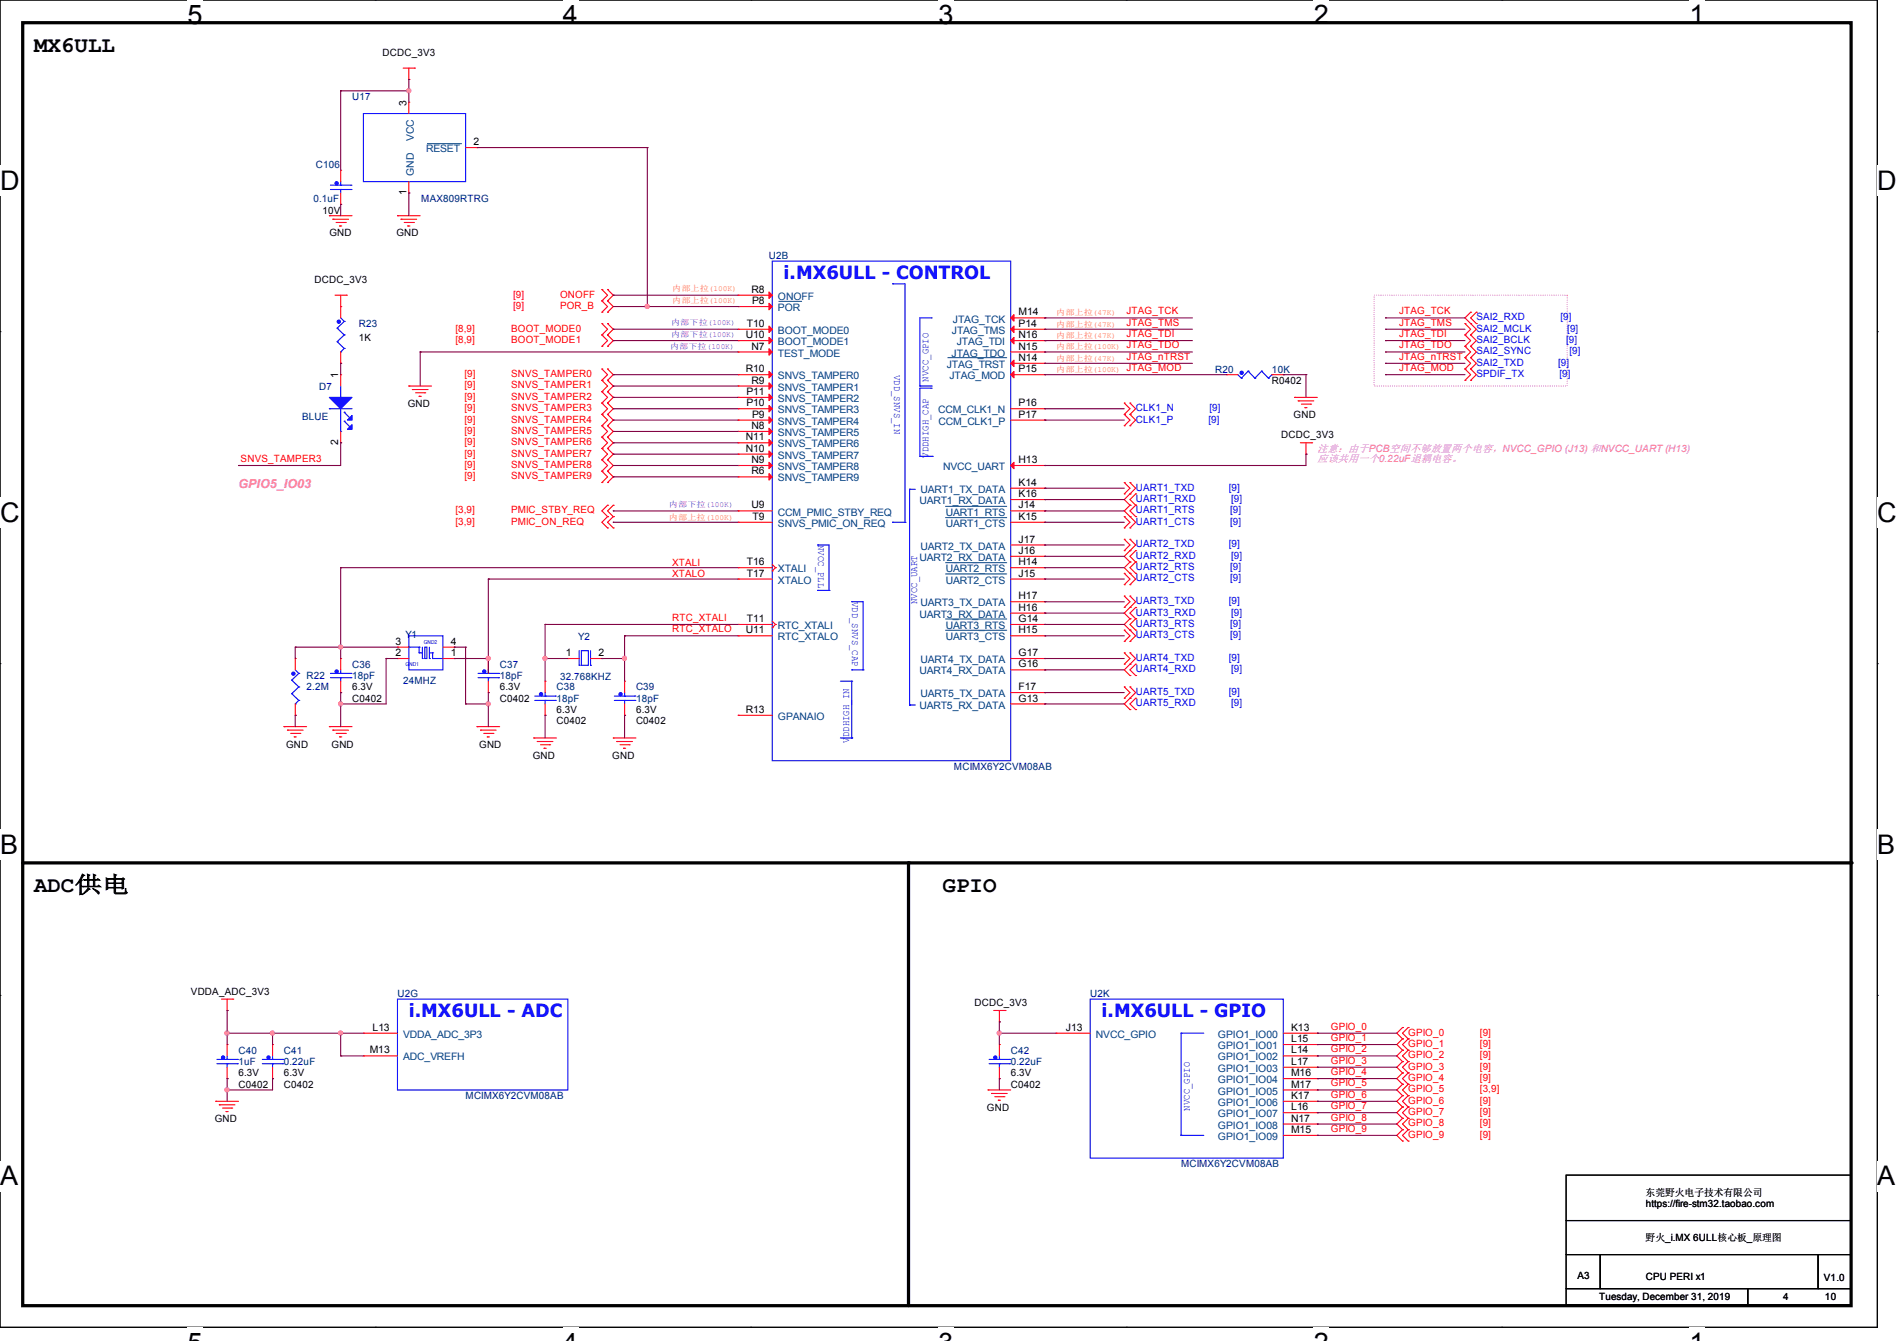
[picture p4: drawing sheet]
<svg xmlns="http://www.w3.org/2000/svg" width="297mm" height="210mm" viewBox="0 0 297 210" stroke-linecap="round" stroke-linejoin="round" font-family="sans-serif">
<path d="M0 0h293.9v207.9h-293.9z" fill="none" stroke="#000" stroke-width=".17"/>
<g fill="#fff">
<path d="M29.4 0h2.3v4.7h-2.3z"/>
<path d="M29.4 207.9h2.3v2.1h-2.3z"/>
</g>
<path d="M58.8 0h.1M58.8 207.9h.1" fill="none" stroke="#000" stroke-width=".17"/>
<g fill="#fff">
<path d="M88.1 0h2.4v4.7h-2.4z"/>
<path d="M88.1 207.9h2.4v2.1h-2.4z"/>
</g>
<path d="M117.6 0h.1M117.6 207.9h.1" fill="none" stroke="#000" stroke-width=".17"/>
<g fill="#fff">
<path d="M146.9 0h2.4v4.7h-2.4z"/>
<path d="M146.9 207.9h2.4v2.1h-2.4z"/>
</g>
<path d="M176.3 0h.1M176.3 207.9h.1" fill="none" stroke="#000" stroke-width=".17"/>
<g fill="#fff">
<path d="M205.7 0h2.4v4.7h-2.4z"/>
<path d="M205.7 207.9h2.4v2.1h-2.4z"/>
</g>
<path d="M235.1 0h.1M235.1 207.9h.1" fill="none" stroke="#000" stroke-width=".17"/>
<g fill="#fff">
<path d="M264.5 0h2.4v4.7h-2.4z"/>
<path d="M264.5 207.9h2.4v2.1h-2.4z"/>
<path d="M0 26h3v4.7h-3z"/>
<path d="M293.9 26h3.1v4.7h-3.1z"/>
<path d="M0 77.9h3v4.7h-3z"/>
<path d="M293.9 77.9h3.1v4.7h-3.1z"/>
</g>
<path d="M0 51.9h.1M293.9 51.9h.1" fill="none" stroke="#000" stroke-width=".17"/>
<g fill="#fff">
<path d="M0 129.9h2.8v4.7h-2.8z"/>
<path d="M293.9 129.9h2.9v4.7h-2.9z"/>
</g>
<path d="M0 103.9h.1M293.9 103.9h.1" fill="none" stroke="#000" stroke-width=".17"/>
<g fill="#fff">
<path d="M-.1 181.8h2.9v4.8h-2.9z"/>
<path d="M293.8 181.8h3v4.8h-3z"/>
</g>
<path d="M0 155.9h.1M293.9 155.9h.1M245.2 184h44.6v7.1h-44.6zM245.2 191.1h44.6v5.4h-44.6zM245.2 196.5h5.3v5.3h-5.3zM250.5 196.5h34.1v5.3h-34.1zM284.6 196.5h5.2v5.3h-5.2zM245.2 201.8h28.4v2.5h-28.4zM273.6 201.8h16.2v2.5h-16.2z" fill="none" stroke="#000" stroke-width=".17"/>
<path d="M3.6 3.6h286.2v200.9h-286.2zM3.6 135.1h286.2M142.2 135.1v69.4" fill="none" stroke="#000" stroke-width=".51"/>
<g fill="#000">
<circle cx="142.2" cy="135.1" r=".25"/>
<circle cx="289.8" cy="135.1" r=".25"/>
</g>
<path d="M215.1 46.2h30.3v14.3h-30.3z" fill="none" stroke="#f0f" stroke-width=".17" stroke-dasharray="0 .3"/>
<g fill="none" stroke="#f00" stroke-width=".17">
<path d="M63.1 10.7h1.8M64 12.4h.1M64 16h.1M64 10.7v1.7M64 16v1.8M64.9 10.7h.1M51.6 33.8h.1M51.6 33.8h3.5M52.1 34.3h.1M52.1 34.3h2.5M52.6 34.8h1.5M53.2 35.4h.1"/>
<path d="M53.2 35.4h.3M53.3 26.7h.1M53.3 32h.1M53.3 26.7v1.7M53.3 30.2v1.8M54.1 34.8h.1M62.2 33.8h.1M62.2 33.8h3.6M62.8 34.3h.1M62.8 34.3h2.4M63.3 34.8h1.4M63.8 35.4h.1"/>
<path d="M63.8 35.4h.4M64 30.2h.1M64 28.4v1.8M64.7 34.8h.1M72.9 23.1h1.8M74.7 23.1h.1M52.5 46.2h1.7M53.3 48h.1M53.3 58.7h.1M53.3 56.9h.1M53.3 46.2v3.6M53.3 55.1v1.8"/>
<path d="M53.3 58.7v1.8M54.2 46.2h.1M94.2 59.6h.1M94.2 57.8h.1M94.2 52.5h.1M94.2 50.7h.1M94.2 54.2h.1M94.2 48.9h.1M94.2 47.1h.1M94.2 45.3h.1M94.2 59.6l.9 .9-.9 .8M94.2 57.8l.9 .9-.9 .9"/>
<path d="M94.2 50.7l.9 .9-.9 .9M94.2 52.5l.9 .8-.9 .9M94.2 47.1l.9 .9-.9 .9M94.2 45.3l.9 .9-.9 .9M95.1 59.6h.1M95.1 57.8h.1M95.1 50.7h.1M95.1 52.5h.1M95.1 54.2h.1M95.1 47.1h.1M95.1 48.9h.1M95.1 45.3h.1"/>
<path d="M95.1 59.6l.9 .9-.9 .8M95.1 57.8l.9 .9-.9 .9M95.1 50.7l.9 .9-.9 .9M95.1 52.5l.9 .8-.9 .9M95.1 47.1l.9 .9-.9 .9M95.1 45.3l.9 .9-.9 .9M115.6 51.6h.1M115.6 53.3h.1M115.6 48h.1M115.6 46.2h.1M115.6 55.1h.1M115.6 58.7h.1"/>
<path d="M115.6 46.2h5.3M115.6 51.6h5.3M115.6 53.3h5.3M115.6 55.1h5.3M115.6 58.7h5.3M115.6 48h5.3M158.2 49.8h5.4M158.2 51.6h5.4M158.2 53.3h5.4M158.2 55.1h5.4M158.2 56.9h5.4M158.2 58.7h5.4"/>
<path d="M163.6 49.8h.1M163.6 51.6h.1M163.6 53.3h.1M163.6 55.1h.1M163.6 56.9h.1M163.6 58.7h.1M192 58.7h.1M192 58.7h1.8M199.1 58.7h1.8M200.9 58.7h.1M229.4 57.8h.1M229.4 59.6h.1"/>
<path d="M229.4 50.7h.1M229.4 52.5h.1M229.4 54.2h.1M229.4 56h.1M229.4 56l.9 .9-.9 .9M229.4 54.2l.9 .9-.9 .9M229.4 57.8l.9 .9-.9 .9M229.4 50.7l.9 .9-.9 .9M229.4 52.5l.9 .8-.9 .9M230.3 57.8h.1M230.3 59.6h.1M230.3 50.7h.1"/>
<path d="M230.3 52.5h.1M230.3 54.2h.1M230.3 48.9h.1M230.3 56h.1M230.3 54.2l.8 .9-.8 .9M230.3 57.8l.8 .9-.8 .9M230.3 48.9l-.9 .9 1.7 1.8-.8 .9M230.3 52.5l.8 .8-.8 .9M230.3 56l.8 .9-.8 .9M231.1 50.7h.1M231.1 48.9h.1M231.1 48.9l-.8 .9 .8 .9"/>
<path d="M53.3 69.3h.1M53.3 67.6v1.7M64 60.5h.1M64 60.5h3.6M64.6 61h.1M64.6 61h2.4M65.1 61.5h1.4M65.6 62.1h.1M65.6 62.1h.4M66.5 61.5h.1M94.2 61.3h.1M94.2 63.1h.1"/>
<path d="M94.2 64.9h.1M94.2 66.7h.1M94.2 68.5h.1M94.2 72h.1M94.2 73.8h.1M94.2 70.2h.1M94.2 75.6h.1M94.2 63.1l.9 .9-.9 .9M94.2 61.3l.9 .9-.9 .9M94.2 66.7l.9 .9-.9 .9M94.2 64.9l.9 .9-.9 .9M94.2 72l.9 .9-.9 .9"/>
<path d="M94.2 70.2l.9 .9-.9 .9M94.2 68.5l.9 .8-.9 .9M94.2 73.8l.9 .9-.9 .9M95.1 61.3h.1M95.1 64.9h.1M95.1 63.1h.1M95.1 68.5h.1M95.1 66.7h.1M95.1 73.8h.1M95.1 72h.1M95.1 70.2h.1M95.1 75.6h.1"/>
<path d="M95.1 79.1h.1M95.1 63.1l.9 .9-.9 .9M95.1 61.3l.9 .9-.9 .9M95.1 66.7l.9 .9-.9 .9M95.1 64.9l.9 .9-.9 .9M95.1 72l.9 .9-.9 .9M95.1 70.2l.9 .9-.9 .9M95.1 68.5l.9 .8-.9 .9M95.1 73.8l.9 .9-.9 .9M95.1 79.1l-.9 .9 .9 .9M96 79.1h.1M96 79.1l-.9 .9 .9 .9"/>
<path d="M115.6 60.5h.1M115.6 62.2h.1M115.6 64h.1M115.6 65.8h.1M115.6 67.6h.1M115.6 69.3h.1M115.6 71.1h.1M115.6 72.9h.1M115.6 74.7h.1M115.6 62.2h5.3M115.6 60.5h5.3M115.6 69.3h5.3"/>
<path d="M115.6 65.8h5.3M115.6 64h5.3M115.6 67.6h5.3M115.6 71.1h5.3M115.6 72.9h5.3M115.6 74.7h5.3M158.2 65.8h5.4M158.2 64h5.4M158.2 72.9h5.4M158.2 76.5h5.4M158.2 78.2h5.4M163.6 65.8h.1"/>
<path d="M163.6 64h.1M163.6 76.5h.1M163.6 78.2h.1M163.6 72.9h.1M176 63.1h.1M176 64.9h.1M176 66.7h.1M176 75.6h.1M176 77.3h.1M176 63.1l.9 .9-.9 .9M176 64.9l.9 .9-.9 .9M176 75.6l.9 .9-.9 .8"/>
<path d="M176.9 63.1h.1M176.9 64.9h.1M176.9 66.7h.1M176.9 79.1h.1M176.9 75.6h.1M176.9 77.3h.1M176.9 63.1l.9 .9-.9 .9M176.9 64.9l.9 .9-.9 .9M176.9 79.1l-.9 .9 1.8 1.8-.9 .9M176.9 75.6l.9 .9-1.8 1.7 .9 .9M177.8 79.1h.1M177.8 77.3h.1"/>
<path d="M177.8 79.1l-.9 .9 .9 .9M177.8 77.3l-.9 .9 .9 .9M202.7 62.2h.1M202.7 62.2h3.5M203.2 62.8h.1M203.2 62.8h2.5M203.6 69.3h1.8M203.8 63.3h1.4M204.3 63.8h.1M204.3 63.8h.3M204.5 71.1h.1M204.5 69.3v1.8"/>
<path d="M205.2 63.3h.1M205.4 69.3h.1M95.1 80.9h.1M95.1 82.7h.1M95.1 80.9l-.9 .9 .9 .9M96 80.9h.1M96 82.7h.1M96 80.9l-.9 .9 .9 .9M115.6 97.8h.1M115.6 90.7h.1M115.6 88.9h.1M115.6 80h.1"/>
<path d="M115.6 81.8h.1M115.6 99.6h.1M115.6 97.8h5.3M115.6 90.7h5.3M115.6 88.9h5.3M115.6 80h5.3M115.6 81.8h5.3M115.6 99.6h5.3M120.9 98.3h.1M120.9 89.4h.1M120.9 97.3l.5 .5M120.9 88.4l.5 .5"/>
<path d="M121.4 97.8h.1M121.4 88.9h.1M121.4 97.8l-.5 .5M121.4 88.9l-.5 .5M158.2 97.8h5.4M158.2 90.7h5.4M158.2 88.9h5.4M158.2 80h5.4M158.2 81.8h5.4M158.2 99.6h5.4M158.2 85.3h5.4M158.2 87.1h5.4"/>
<path d="M158.2 94.2h5.4M158.2 96h5.4M163.6 80h.1M163.6 81.8h.1M163.6 85.3h.1M163.6 87.1h.1M163.6 88.9h.1M163.6 90.7h.1M163.6 97.8h.1M163.6 99.6h.1M163.6 94.2h.1M163.6 96h.1"/>
<path d="M176 82.7h.1M176 80.9h.1M176 91.6h.1M176 89.8h.1M176 93.3h.1M176 95.1h.1M176 98.7h.1M176 84.5h.1M176 86.2h.1M176 80.9l.9 .9-.9 .9M176 89.8l.9 .9-.9 .9M176 93.3l.9 .9-.9 .9"/>
<path d="M176 98.7l.9 .9-.9 .9M176 84.5l.9 .8-.9 .9M176.9 82.7h.1M176.9 80.9h.1M176.9 91.6h.1M176.9 89.8h.1M176.9 88h.1M176.9 95.1h.1M176.9 96.9h.1M176.9 93.3h.1M176.9 98.7h.1M176.9 84.5h.1"/>
<path d="M176.9 86.2h.1M176.9 88l-.9 .9 1.8 1.8-.9 .9M176.9 93.3l.9 .9-1.8 1.8 .9 .9M176.9 96.9l-.9 .9 1.8 1.8-.9 .9M176.9 84.5l.9 .8-1.8 1.8 .9 .9M177.8 80.9h.1M177.8 88h.1M177.8 89.8h.1M177.8 96.9h.1M177.8 95.1h.1M177.8 98.7h.1M177.8 86.2h.1"/>
<path d="M177.8 88l-.9 .9 .9 .9M177.8 95.1l-.9 .9 .9 .9M177.8 96.9l-.9 .9 .9 .9M177.8 86.2l-.9 .9 .9 .9M44.4 113.8h.1M44.4 113.8h3.6M45 114.3h.1M45 114.3h2.5M45.5 114.9h1.4M46.1 115.4h.1M46.1 115.4h.3M46.2 103.1h.1"/>
<path d="M46.2 112h.1M46.2 103.1v1.8M46.2 110.2v1.8M46.9 114.9h.1M51.6 113.8h.1M51.6 113.8h3.5M52.1 114.3h.1M52.1 114.3h2.5M52.6 114.9h1.5M53.2 115.4h.1M53.2 115.4h.3M53.3 103.1h.1"/>
<path d="M53.3 108.5h.1M53.3 103.1v1.8M53.3 106.7v1.8M54.1 114.9h.1M62.2 103.1h.1M62.2 101.3h.1M62.2 103.1h1.8M62.2 101.3h1.8M69.3 103.1h1.8M69.3 101.3h1.8M71.1 103.1h.1M71.1 101.3h.1"/>
<path d="M74.7 113.8h.1M74.7 113.8h3.5M75.2 114.3h.1M75.2 114.3h2.5M75.7 114.9h1.5M76.3 115.4h.1M76.3 115.4h.3M76.5 103.1h.1M76.5 108.5h.1M76.5 103.1v1.8M76.5 106.7v1.8M77.2 114.9h.1"/>
<path d="M83.6 115.6h.1M83.6 115.6h3.5M84.1 116.1h.1M84.1 116.1h2.5M84.6 116.6h1.5M85.2 117.2h.1M85.2 117.2h.3M85.3 106.7h.1M85.3 112h.1M85.3 106.7v1.8M85.3 110.2v1.8M86.1 116.6h.1"/>
<path d="M88.9 103.1h.1M88.9 103.1h1.8M92.5 103.1h1.7M94.2 103.1h.1M96 115.6h.1M96 115.6h3.6M96.6 116.1h.1M96.6 116.1h2.4M97.1 116.6h1.4M97.6 117.2h.1M97.6 117.2h.4M97.8 106.7h.1"/>
<path d="M97.8 112h.1M97.8 106.7v1.8M97.8 110.2v1.8M98.5 116.6h.1M115.6 112h.1M115.6 112h5.3M158.2 104.9h5.4M158.2 108.5h5.4M158.2 110.2h5.4M158.2 103.1h5.4M163.6 104.9h.1M163.6 108.5h.1"/>
<path d="M163.6 110.2h.1M163.6 103.1h.1M176 100.5h.1M176 102.2h.1M176 104h.1M176 107.6h.1M176 109.3h.1M176 102.2l.9 .9-.9 .9M176 107.6l.9 .9-.9 .8M176.9 100.5h.1M176.9 104h.1M176.9 105.8h.1"/>
<path d="M176.9 102.2h.1M176.9 109.3h.1M176.9 111.1h.1M176.9 107.6h.1M176.9 102.2l.9 .9-1.8 1.8 .9 .9M176.9 107.6l.9 .9-1.8 1.7 .9 .9M177.8 105.8h.1M177.8 104h.1M177.8 111.1h.1M177.8 109.3h.1M177.8 104l-.9 .9 .9 .9M177.8 109.3l-.9 .9 .9 .9"/>
<path d="M34.7 156.5h1.7M35.6 158.2h.1M35.6 156.5v1.7M36.4 156.5h.1M155.6 158.2h1.8M156.5 158.2v1.8M157.4 158.2h.1M33.8 172.5h.1M33.8 172.5h3.5M34.3 173h.1M34.3 173h2.5M34.8 173.5h1.5"/>
<path d="M35.4 174.1h.1M35.4 174.1h.3M35.6 163.6h.1M35.6 168.9h.1M35.6 163.6v1.8M35.6 167.1v1.8M36.3 173.5h.1M42.7 163.6h.1M42.7 168.9h.1M42.7 163.6v1.8M42.7 167.1v1.8M56.9 165.4h.1"/>
<path d="M56.9 161.8h.1M56.9 165.4h5.3M56.9 161.8h5.3M154.7 170.7h.1M154.7 170.7h3.5M155.2 171.2h.1M155.2 171.2h2.5M155.7 171.7h1.5M156.3 172.3h.1M156.3 172.3h.3M156.5 160h.1M156.5 163.6h.1"/>
<path d="M156.5 168.9h.1M156.5 163.6v1.8M156.5 167.1v1.8M157.2 171.7h.1M165.4 161.8h.1M165.4 161.8h5.3M200.9 172.5h5.3M200.9 170.7h5.3M200.9 165.4h5.3M200.9 161.8h5.3M200.9 163.6h5.3M200.9 167.1h5.3"/>
<path d="M200.9 168.9h5.3M200.9 174.2h5.3M200.9 176h5.3M200.9 177.8h5.3M206.2 161.8h.1M206.2 163.6h.1M206.2 165.4h.1M206.2 167.1h.1M206.2 168.9h.1M206.2 170.7h.1M206.2 172.5h.1M206.2 174.2h.1"/>
<path d="M206.2 176h.1M206.2 177.8h.1M219.6 162.7h.1M219.6 164.5h.1M219.6 160.9h.1M219.6 166.2h.1M219.6 168h.1M219.6 169.8h.1M219.6 171.6h.1M219.6 175.1h.1M219.6 176.9h.1M219.6 173.4h.1"/>
<path d="M219.6 178.7h.1M219.6 162.7l-.9 .9 .9 .9M219.6 160.9l-.9 .9 .9 .9M219.6 166.2l-.9 .9 .9 .9M219.6 164.5l-.9 .9 .9 .8M219.6 169.8l-.9 .9 .9 .9M219.6 168l-.9 .9 .9 .9M219.6 175.1l-.9 .9 .9 .9M219.6 173.4l-.9 .8 .9 .9M219.6 171.6l-.9 .9 .9 .9M219.6 176.9l-.9 .9 .9 .9M220.5 164.5h.1"/>
<path d="M220.5 162.7h.1M220.5 160.9h.1M220.5 168h.1M220.5 166.2h.1M220.5 171.6h.1M220.5 169.8h.1M220.5 176.9h.1M220.5 175.1h.1M220.5 173.4h.1M220.5 178.7h.1M220.5 162.7l-.9 .9 .9 .9M220.5 160.9l-.9 .9 .9 .9"/>
<path d="M220.5 166.2l-.9 .9 .9 .9M220.5 164.5l-.9 .9 .9 .8M220.5 169.8l-.9 .9 .9 .9M220.5 168l-.9 .9 .9 .9M220.5 175.1l-.9 .9 .9 .9M220.5 173.4l-.9 .8 .9 .9M220.5 171.6l-.9 .9 .9 .9M220.5 176.9l-.9 .9 .9 .9"/>
</g>
<g fill="#00f" stroke="#00f" stroke-width=".17">
<path d="M51.6 62.2h3.5l-1.8 1.8z"/>
<path d="M55.1 65.1v.7h-.7z"/>
<path d="M54.4 67.2l.7-.7v.7z"/>
<circle cx="53" cy="50.4" r=".25"/>
<circle cx="45.9" cy="105.5" r=".25"/>
<circle cx="84.7" cy="108.7" r=".25"/>
<circle cx="34.9" cy="165.6" r=".25"/>
<circle cx="155.8" cy="165.6" r=".25"/>
<circle cx="194.4" cy="58.4" r=".25"/>
<circle cx="97.2" cy="108.7" r=".25"/>
<circle cx="52.7" cy="105.2" r=".25"/>
<circle cx="42" cy="165.6" r=".25"/>
<circle cx="52.7" cy="28.7" r=".25"/>
<circle cx="75.8" cy="105.2" r=".25"/>
</g>
<g fill="none" stroke="#00f" stroke-width=".17">
<path d="M56.9 17.8h16v10.6h-16zM51.7 29.7h3.2M51.7 29h3.2M53.3 29.7h.1M53.3 29h.1M53.3 28.4v.6M53.3 29.7v.5M54.9 29.7h.1M54.9 29h.1M52.8 51.4h.1M52.8 53.5h.1M52.8 51.4l1.1 1.1"/>
<path d="M52.8 53.5l1.1 1.1M53.3 55.1h.1M53.3 49.8l.6 .5M53.9 50.3h.1M53.9 52.5h.1M53.9 54.6h.1M53.9 50.3l-1.1 1.1M53.9 52.5l-1.1 1M53.9 54.6l-.6 .5M120.9 40.9h37.3v78.2h-37.3zM139.7 44.4h.1M139.7 44.4h2v37.4"/>
<path d="M145.8 49.8h.1M145.8 49.8h-1.8v10.7M193.8 58.7l.6 .5M194.4 59.2h.1M195.4 58.1h.1M195.4 58.1l-1 1.1M195.4 58.1l1.1 1.1M196.5 59.2h.1M197.5 58.1h.1M197.5 58.1l-1 1.1M197.5 58.1l1.1 1.1M198.6 59.2h.1"/>
<path d="M199.1 58.7h.1M199.1 58.7l-.5 .5M51.6 64h.1M51.6 64h3.5M53.3 62.2h.1M53.3 67.6h.1M53.3 60.5v1.7M53.3 64v3.6M53.9 64.6h.1M53.9 66h.1M53.9 64.6l.9 .8M53.9 66l.9 .8"/>
<path d="M142.4 76.6h.1M142.4 76.6v33.8M142.4 76.6h.9M144 60.5h.1M144 71.5h.1M144 60.5h1.8M144 71.5h2M145.8 60.5h.1M145.8 60.8h.1M145.8 60.8h-1.8v10.7M146 71.5h.1M64 99.6h5.3v5.3h-5.3z"/>
<path d="M128 85.3h.1M128 92.5h.1M128 85.3h1.8v7.2M128 92.5h1.8M129.8 92.5h.1M133.3 94.2h.1M133.3 94.2h1.8v10.7M139.7 81.8h.1M139.7 81.8h2M141.7 81.8h.1M45.7 106.5h.1M45.7 108.6h.1"/>
<path d="M45.7 106.5l1.1 1.1M45.7 108.6l1.1 1.1M46.2 110.2h.1M46.2 104.9l.6 .6M46.8 105.5h.1M46.8 107.6h.1M46.8 109.7h.1M46.8 105.5l-1.1 1M46.8 107.6l-1.1 1M46.8 109.7l-.6 .5M51.7 106.1h3.2M51.7 105.5h3.2"/>
<path d="M53.3 106.1h.1M53.3 105.5h.1M53.3 104.9v.6M53.3 106.1v.6M54.9 106.1h.1M54.9 105.5h.1M64 101.3h.1M64 101.3h1.6M65.6 102.2h.1M65.6 101.3h.1M65.6 102.2h.5M65.6 101.3v.9"/>
<path d="M66.1 103.1h.1M66.1 101.3v1.8M66.5 101.3h.3v1.8h-.3zM67.2 103.1h.1M67.2 101.3v1.8M67.2 102.2h.5M67.7 103.1h.1M67.7 102.2h.1M67.7 102.2v.9M67.7 103.1h1.6M69.3 103.1h.1M74.8 106.1h3.3"/>
<path d="M74.8 105.5h3.3M76.5 106.1h.1M76.5 105.5h.1M76.5 104.9v.6M76.5 106.1v.6M78.1 106.1h.1M78.1 105.5h.1M83.7 109.7h3.3M83.7 109h3.3M85.3 109.7h.1M85.3 109h.1M85.3 108.5v.5"/>
<path d="M85.3 109.7v.5M87 109.7h.1M87 109h.1M90.7 104.2h.1M90.7 101.9v2.3M91 101.9h1.1v2.3h-1.1zM92.5 104.2h.1M92.5 101.9v2.3M96.2 109.7h3.2M96.2 109h3.2M97.8 109.7h.1M97.8 109h.1"/>
<path d="M97.8 108.5v.5M97.8 109.7v.5M99.4 109.7h.1M99.4 109h.1M131.6 106.7h1.7M131.6 115.6h1.7M133.3 104.9h.1M133.3 106.7h.1M133.3 115.6h.1M133.3 104.9h1.8M133.3 106.7v8.9M135.1 104.9h.1"/>
<path d="M142.4 110.4h.1M142.4 110.4h.9M62.2 156.5h26.7v14.2h-26.7zM170.7 156.5h30.2v24.9h-30.2zM34 166.6h3.2M34 165.9h3.2M35.6 166.6h.1M35.6 165.9h.1M35.6 165.4v.5M35.6 166.6v.5M37.2 166.6h.1M37.2 165.9h.1"/>
<path d="M41.1 166.6h3.2M41.1 165.9h3.2M42.7 166.6h.1M42.7 165.9h.1M42.7 165.4v.5M42.7 166.6v.5M44.3 166.6h.1M44.3 165.9h.1M154.9 166.6h3.2M154.9 165.9h3.2M156.5 166.6h.1M156.5 165.9h.1"/>
<path d="M156.5 165.4v.5M156.5 166.6v.5M158.1 166.6h.1M158.1 165.9h.1M184.9 177.8h.1M184.9 161.8h.1M184.9 177.8h3.6M184.9 161.8h3.6M184.9 161.8v16"/>
</g>
<g fill="none" stroke="#004080" stroke-width=".16">
<path d="M66.9 22.5h5.2M72.1 22.5h.1M121.9 47.2h3.5M125.4 47.2h.1M148.3 56h9.2M157.5 56h.1M148 79.3h9.5M157.5 79.3h.1M148 81.1h9.5M148 88.1h9.5M148 89.9h9.5M148 96.9h9.5"/>
<path d="M148 98.7h9.5M157.5 81.1h.1M157.5 88.1h.1M157.5 89.9h.1M157.5 96.9h.1M157.5 98.7h.1"/>
</g>
<g fill="#f00" stroke="#f00" stroke-width=".17">
<path d="M158.2 49.8l.5-.5v1z"/>
<path d="M158.2 51.6l.5-.5v1z"/>
<path d="M158.2 53.3l.5-.5v1z"/>
<path d="M158.2 56.9l.5-.5v1z"/>
<path d="M158.2 58.7l.5-.5v1z"/>
<path d="M120.4 51.1l.5 .5-.5 .5z"/>
<path d="M120.4 52.8l.5 .5-.5 .5z"/>
<path d="M120.4 47.5l.5 .5-.5 .5z"/>
<path d="M120.4 45.7l.5 .5-.5 .5z"/>
<path d="M120.4 54.6l.5 .5-.5 .5z"/>
<path d="M120.4 58.2l.5 .5-.5 .5z"/>
<path d="M120.4 59.9l.5 .6-.5 .5z"/>
<path d="M120.4 61.7l.5 .5-.5 .5z"/>
<path d="M120.4 63.5l.5 .5-.5 .5z"/>
<path d="M120.4 65.3l.5 .5-.5 .5z"/>
<path d="M120.4 67.1l.5 .5-.5 .5z"/>
<path d="M120.4 68.8l.5 .5-.5 .5z"/>
<path d="M120.4 70.6l.5 .5-.5 .5z"/>
<path d="M120.4 72.4l.5 .5-.5 .5z"/>
<path d="M120.4 74.2l.5 .5-.5 .5z"/>
<path d="M158.2 72.9l.5-.5v1z"/>
</g>
<g fill="none" stroke="#800040" stroke-width=".17">
<path d="M53.3 14.2h.1M53.3 14.2v12.5M53.3 14.2h10.7M64 12.4h.1M64 14.2h.1M64 12.4v3.6M53.3 32h.1M53.3 32v1.8M64 30.2h.1M64 30.2v3.6M74.7 23.1h26.6M101.3 23.1h.1"/>
<path d="M101.3 23.1v24.9M53.3 56.9h.1M53.3 56.9v1.8M65.8 55.1h.1M65.8 55.1h49.8M65.8 55.1v5.4M96 46.2h.1M96 53.3h.1M96 51.6h.1M96 58.7h.1M96 46.2h19.6M96 53.3h19.6"/>
<path d="M96 51.6h19.6M96 58.7h19.6M96 48h19.6M101.3 48h.1M115.6 48h.1M163.6 58.7h.1M163.6 53.3h.1M163.6 51.6h.1M163.6 49.8h.1M163.6 56.9h.1M163.6 55.1h.1M163.6 53.3h23.1"/>
<path d="M163.6 51.6h23.1M163.6 58.7h28.4M163.6 49.8h23.1M163.6 56.9h23.1M163.6 55.1h23.1M200.9 58.7h.1M200.9 58.7h3.6M204.5 58.7h.1M204.5 58.7v3.5M216.9 58.7h.1M216.9 49.8h.1M216.9 51.6h.1"/>
<path d="M216.9 53.3h.1M216.9 55.1h.1M216.9 56.9h.1M216.9 53.3h12.5M216.9 51.6h12.5M216.9 58.7h12.5M216.9 49.8h12.5M216.9 56.9h12.5M216.9 55.1h12.5M37.3 72.9h.1M53.3 69.3h.1M53.3 69.3v3.6h-16"/>
<path d="M96 64h.1M96 67.6h.1M96 65.8h.1M96 69.3h.1M96 71.1h.1M96 74.7h.1M96 72.9h.1M96 60.5h.1M96 62.2h.1M96 64h19.6M96 67.6h19.6M96 65.8h19.6"/>
<path d="M96 69.3h19.6M96 71.1h19.6M96 74.7h19.6M96 72.9h19.6M96 60.5h19.6M96 62.2h19.6M163.6 72.9h.1M163.6 78.2h.1M163.6 76.5h.1M163.6 65.8h.1M163.6 64h.1M163.6 64h12.4"/>
<path d="M163.6 65.8h12.4M163.6 78.2h12.4M163.6 76.5h12.4M204.5 71.1h.1M204.5 71.1v1.8h-40.9M53.3 88.9h.1M53.3 88.9h62.3M53.3 88.9v14.2M76.5 90.7h.1M76.5 90.7h39.1M76.5 90.7v14.8M85.3 97.8h.1"/>
<path d="M85.3 97.8h30.3M85.3 97.8v8.9M96 80h.1M96 81.8h.1M96 80h19.6M96 81.8h19.6M97.8 99.6h.1M97.8 99.6h17.8M97.8 99.6v7.1M163.6 80h.1M163.6 81.8h.1M163.6 88.9h.1"/>
<path d="M163.6 90.7h.1M163.6 87.1h.1M163.6 85.3h.1M163.6 96h.1M163.6 94.2h.1M163.6 97.8h.1M163.6 99.6h.1M163.6 90.7h12.4M163.6 80h12.4M163.6 81.8h12.4M163.6 88.9h12.4M163.6 87.1h12.4"/>
<path d="M163.6 85.3h12.4M163.6 96h12.4M163.6 94.2h12.4M163.6 97.8h12.4M163.6 99.6h12.4M46.2 112h.1M46.2 101.3h.1M46.2 101.3h16M46.2 101.3v1.8M46.2 112v1.8M53.3 101.3h.1M53.3 110.2h.1"/>
<path d="M53.3 108.5h.1M53.3 108.5v5.3M60.5 103.1h.1M60.5 103.1h1.7M60.5 103.1v7.1h-7.2M71.1 103.1h.1M71.1 101.3h.1M71.1 103.1h5.4M71.1 101.3h1.8M72.9 101.3h.1M72.9 110.2h.1M72.9 110.2h3.6"/>
<path d="M72.9 101.3v8.9M76.5 108.5h.1M76.5 103.1h.1M76.5 110.2h.1M76.5 108.5v5.3M85.3 103.1h.1M85.3 112h.1M85.3 103.1h3.6M85.3 112v3.6M94.2 103.1h.1M94.2 103.1h3.6M97.8 103.1h.1"/>
<path d="M97.8 112h.1M97.8 112v3.6M163.6 104.9h.1M163.6 103.1h.1M163.6 110.2h.1M163.6 108.5h.1M163.6 104.9h12.4M163.6 103.1h12.4M163.6 110.2h12.4M163.6 108.5h12.4M35.6 158.2h.1M35.6 158.2v5.4"/>
<path d="M35.6 168.9h.1M35.6 170.7h.1M35.6 161.8h.1M35.6 168.9v3.6M35.6 161.8h21.3M42.7 168.9h.1M42.7 161.8h.1M42.7 161.8v1.8M42.7 168.9v1.8h-7.1M53.3 161.8h.1M53.3 165.4h.1M53.3 161.8v3.6"/>
<path d="M53.3 165.4h3.6M156.5 161.8h.1M156.5 168.9h.1M156.5 160h.1M156.5 161.8h8.9M156.5 160v3.6M156.5 168.9v1.8M206.2 176h.1M206.2 161.8h.1M206.2 163.6h.1M206.2 165.4h.1M206.2 167.1h.1"/>
<path d="M206.2 168.9h.1M206.2 170.7h.1M206.2 172.5h.1M206.2 174.2h.1M206.2 177.8h.1M206.2 161.8h12.5M206.2 165.4h12.5M206.2 170.7h12.5M206.2 176h12.5M206.2 163.6h12.5M206.2 167.1h12.5M206.2 168.9h12.5"/>
<path d="M206.2 172.5h12.5M206.2 174.2h12.5M206.2 177.8h12.5"/>
</g>
<g fill="#f0f" stroke="#f0f" stroke-width=".17">
<circle cx="76.4" cy="110.2" r=".32"/>
<circle cx="53.3" cy="101.3" r=".32"/>
<circle cx="53.3" cy="110.2" r=".32"/>
<circle cx="97.8" cy="103.1" r=".32"/>
<circle cx="85.3" cy="103.1" r=".32"/>
<circle cx="76.4" cy="103.1" r=".32"/>
<circle cx="42.7" cy="161.8" r=".32"/>
<circle cx="35.5" cy="161.8" r=".32"/>
<circle cx="53.3" cy="161.8" r=".32"/>
<circle cx="35.5" cy="170.7" r=".32"/>
<circle cx="156.4" cy="161.8" r=".32"/>
<circle cx="64" cy="14.2" r=".32"/>
<circle cx="101.3" cy="48" r=".32"/>
</g>
<g font-size="4.2">
<text x="29.4" y="3.8">5</text>
<text x="88.1" y="3.8">4</text>
<text x="146.9" y="3.8">3</text>
<text x="205.7" y="3.8">2</text>
<text x="264.5" y="3.8">1</text>
<text x="0" y="29.8">D</text>
<text x="293.9" y="29.8">D</text>
<text x="0" y="81.7">C</text>
<text x="293.9" y="81.7">C</text>
<text x="0" y="133.7">B</text>
<text x="293.9" y="133.7">B</text>
<text x="0" y="185.6">A</text>
<text x="293.9" y="185.6">A</text>
</g>
<g font-size="3.5">
<text x="5.3" y="8.2">MX6ULL</text>
<text x="5.3" y="139.7">ADC供电</text>
<text x="147.6" y="139.7">GPIO</text>
</g>
<g font-size="2.8" fill="#00f">
<text x="122.7" y="43.7">i.MX6ULL - CONTROL</text>
<text x="64" y="159.3">i.MX6ULL - ADC</text>
<text x="172.5" y="159.3">i.MX6ULL - GPIO</text>
</g>
<text font-size="1.9" fill="#f0f" x="37.3" y="76.5">GPIO5_IO03</text>
<g font-size="1.7" fill="#f0f">
<text x="206.3" y="70.8">注意：由于PCB空间不够放置两个电容，NVCC_GPIO (J13) 和NVCC_UART (H13)</text>
<text x="206.3" y="72.4">应该共用一个0.22uF退耦电容。</text>
</g>
<g font-size="1.6">
<text x="59.9" y="8.7">DCDC_3V3</text>
<text x="63.6" y="16.5" transform="rotate(-90 63.6 16.5)">3</text>
<text x="74.1" y="22.7">2</text>
<text x="50.5" y="33.4">10V</text>
<text x="63.6" y="30.5" transform="rotate(-90 63.6 30.5)">1</text>
<text x="51.6" y="37">GND</text>
<text x="62.1" y="37">GND</text>
<text x="49.2" y="44.3">DCDC_3V3</text>
<text x="117.7" y="45.8">R8</text>
<text x="117.7" y="47.6">P8</text>
<text x="56.2" y="53.3">1K</text>
<text x="116.8" y="53">U10</text>
<text x="116.9" y="51.2">T10</text>
<text x="159.5" y="49.4">M14</text>
<text x="159.5" y="51.2">P14</text>
<text x="159.5" y="53">N16</text>
<text x="53" y="59.2" transform="rotate(-90 53 59.2)">1</text>
<text x="116.8" y="58.3">R10</text>
<text x="117.7" y="54.7">N7</text>
<text x="159.5" y="54.7">N15</text>
<text x="159.5" y="56.5">N14</text>
<text x="159.5" y="58.3">P15</text>
<text x="63.8" y="63.7">GND</text>
<text x="116.9" y="61.8">P11</text>
<text x="116.9" y="63.6">P10</text>
<text x="117.7" y="60.1">R9</text>
<text x="117.7" y="65.4">P9</text>
<text x="159.5" y="65.4">P17</text>
<text x="159.5" y="63.6">P16</text>
<text x="199.1" y="60.1">R0402</text>
<text x="202.5" y="65.4">GND</text>
<text x="53" y="69.7" transform="rotate(-90 53 69.7)">2</text>
<text x="116.8" y="69">N11</text>
<text x="116.8" y="70.7">N10</text>
<text x="117.7" y="67.2">N8</text>
<text x="200.6" y="68.7">DCDC_3V3</text>
<text x="117.7" y="72.5">N9</text>
<text x="117.7" y="74.3">R6</text>
<text x="159.5" y="76.1">K14</text>
<text x="159.5" y="77.9">K16</text>
<text x="159.5" y="72.5">H13</text>
<text x="117.7" y="79.6">U9</text>
<text x="117.8" y="81.4">T9</text>
<text x="159.5" y="79.6">J14</text>
<text x="159.5" y="81.4">K15</text>
<text x="116.9" y="88.5">T16</text>
<text x="159.5" y="85">J17</text>
<text x="159.5" y="86.7">J16</text>
<text x="159.5" y="88.5">H14</text>
<text x="116.9" y="90.3">T17</text>
<text x="159.5" y="90.3">J15</text>
<text x="159.5" y="93.9">H17</text>
<text x="159.5" y="95.6">H16</text>
<text x="61.9" y="101">3</text>
<text x="70.6" y="101">4</text>
<text x="116.8" y="99.2">U11</text>
<text x="116.9" y="97.4">T11</text>
<text x="159.5" y="97.4">G14</text>
<text x="159.5" y="99.2">H15</text>
<text x="61.9" y="102.7">2</text>
<text x="70.6" y="102.7">1</text>
<text x="88.6" y="102.7">1</text>
<text x="93.7" y="102.7">2</text>
<text x="159.5" y="104.5">G16</text>
<text x="159.5" y="102.7">G17</text>
<text x="55.1" y="109.9">C0402</text>
<text x="55.1" y="108.1">6.3V</text>
<text x="78.2" y="109.9">C0402</text>
<text x="78.2" y="108.1">6.3V</text>
<text x="87.1" y="113.5">C0402</text>
<text x="87.1" y="111.7">6.3V</text>
<text x="99.6" y="113.5">C0402</text>
<text x="99.6" y="111.7">6.3V</text>
<text x="116.8" y="111.6">R13</text>
<text x="159.5" y="108.1">F17</text>
<text x="159.5" y="109.9">G13</text>
<text x="44.8" y="117.2">GND</text>
<text x="51.9" y="117.2">GND</text>
<text x="75" y="117.2">GND</text>
<text x="83.4" y="118.8">GND</text>
<text x="95.8" y="118.8">GND</text>
<text x="29.9" y="155.8">VDDA_ADC_3V3</text>
<text x="58.3" y="161.4">L13</text>
<text x="152.6" y="157.6">DCDC_3V3</text>
<text x="166.9" y="161.4">J13</text>
<text x="202.2" y="161.4">K13</text>
<text x="57.9" y="165">M13</text>
<text x="202.2" y="163.2">L15</text>
<text x="202.2" y="165">L14</text>
<text x="202.2" y="166.8">L17</text>
<text x="37.3" y="170.3">C0402</text>
<text x="37.3" y="168.6">6.3V</text>
<text x="44.5" y="170.3">C0402</text>
<text x="44.5" y="168.6">6.3V</text>
<text x="154.5" y="173.9">GND</text>
<text x="158.3" y="170.3">C0402</text>
<text x="158.3" y="168.6">6.3V</text>
<text x="202.2" y="168.5">M16</text>
<text x="202.2" y="170.3">M17</text>
<text x="202.2" y="172.1">K17</text>
<text x="202.2" y="173.9">L16</text>
<text x="33.6" y="175.7">GND</text>
<text x="202.2" y="175.6">N17</text>
<text x="202.2" y="177.4">M15</text>
<text x="257.7" y="187.2">东莞野火电子技术有限公司</text>
<text x="257.7" y="189">https://fire-stm32.taobao.com</text>
<text x="257.7" y="194.4">野火_i.MX 6ULL核心板_原理图</text>
<text x="247" y="200.2">A3</text>
<text x="250.4" y="203.6">Tuesday, December 31, 2019</text>
<text x="257.7" y="200.4">CPU PERI x1</text>
<text x="279.2" y="203.6">4</text>
<text x="285.6" y="200.6">V1.0</text>
<text x="285.7" y="203.6">10</text>
</g>
<g font-size="1.6" fill="#000080">
<text x="55.1" y="15.7">U17</text>
<text x="49.4" y="26.3">C106</text>
<text x="49.1" y="31.7">0.1uF</text>
<text x="66" y="31.7">MAX809RTRG</text>
<text x="120.4" y="40.6">U2B</text>
<text x="56.2" y="51.2">R23</text>
<text x="190.3" y="58.3">R20</text>
<text x="199.1" y="58.3">10K</text>
<text x="47.3" y="65.8">BLUE</text>
<text x="50" y="61">D7</text>
<text x="63.5" y="99.9">Y1</text>
<text x="90.5" y="100.3">Y2</text>
<text x="48" y="106.3">R22</text>
<text x="55.1" y="104.6">C36</text>
<text x="55.1" y="106.3">18pF</text>
<text x="63.1" y="107.1">24MHZ</text>
<text x="78.2" y="104.6">C37</text>
<text x="78.2" y="106.3">18pF</text>
<text x="87.7" y="106.5">32.768KHZ</text>
<text x="48" y="108.1">2.2M</text>
<text x="87.1" y="108.1">C38</text>
<text x="87.1" y="109.9">18pF</text>
<text x="99.6" y="108.1">C39</text>
<text x="99.6" y="109.9">18pF</text>
<text x="149.4" y="120.6">MCIMX6Y2CVM08AB</text>
<text x="62.2" y="156.1">U2G</text>
<text x="170.7" y="156.1">U2K</text>
<text x="37.3" y="165">C40</text>
<text x="37.3" y="166.8">1uF</text>
<text x="44.5" y="165">C41</text>
<text x="44.5" y="166.8">0.22uF</text>
<text x="158.3" y="165">C42</text>
<text x="158.3" y="166.8">0.22uF</text>
<text x="72.9" y="172.1">MCIMX6Y2CVM08AB</text>
<text x="184.9" y="182.8">MCIMX6Y2CVM08AB</text>
</g>
<g font-size="1.6" fill="#004080">
<text x="64.8" y="22.1" transform="rotate(-90 64.8 22.1)">VCC</text>
<text x="66.7" y="23.8">RESET</text>
<text x="64.8" y="27.5" transform="rotate(-90 64.8 27.5)">GND</text>
<text x="121.8" y="46.9">ONOFF</text>
<text x="121.8" y="52.3">BOOT_MODE0</text>
<text x="121.8" y="48.7">POR</text>
<text x="149" y="52.3">JTAG_TMS</text>
<text x="149.2" y="50.5">JTAG_TCK</text>
<text x="121.8" y="54.1">BOOT_MODE1</text>
<text x="121.8" y="55.8">TEST_MODE</text>
<text x="121.8" y="59.4">SNVS_TAMPER0</text>
<text x="148.2" y="57.6">JTAG_TRST</text>
<text x="148.6" y="59.4">JTAG_MOD</text>
<text x="149" y="55.8">JTAG_TDO</text>
<text x="149.8" y="54.1">JTAG_TDI</text>
<text x="121.8" y="61.2">SNVS_TAMPER1</text>
<text x="121.8" y="63">SNVS_TAMPER2</text>
<text x="121.8" y="64.7">SNVS_TAMPER3</text>
<text x="146.9" y="64.7">CCM_CLK1_N</text>
<text x="121.8" y="66.5">SNVS_TAMPER4</text>
<text x="121.8" y="68.3">SNVS_TAMPER5</text>
<text x="121.8" y="70.1">SNVS_TAMPER6</text>
<text x="121.8" y="71.8">SNVS_TAMPER7</text>
<text x="147" y="66.5">CCM_CLK1_P</text>
<text x="121.8" y="73.6">SNVS_TAMPER8</text>
<text x="121.8" y="75.4">SNVS_TAMPER9</text>
<text x="144.1" y="77.2">UART1_TX_DATA</text>
<text x="147.7" y="73.6">NVCC_UART</text>
<text x="121.8" y="80.7">CCM_PMIC_STBY_REQ</text>
<text x="121.8" y="82.5">SNVS_PMIC_ON_REQ</text>
<text x="143.9" y="79">UART1_RX_DATA</text>
<text x="148.1" y="80.7">UART1_RTS</text>
<text x="148.1" y="82.5">UART1_CTS</text>
<text x="121.8" y="89.6">XTALI</text>
<text x="143.9" y="87.8">UART2_RX_DATA</text>
<text x="144.1" y="86.1">UART2_TX_DATA</text>
<text x="148.1" y="89.6">UART2_RTS</text>
<text x="121.8" y="91.4">XTALO</text>
<text x="144.1" y="95">UART3_TX_DATA</text>
<text x="148.1" y="91.4">UART2_CTS</text>
<text x="121.8" y="98.5">RTC_XTALI</text>
<text x="121.8" y="100.3">RTC_XTALO</text>
<text x="143.9" y="96.7">UART3_RX_DATA</text>
<text x="148.1" y="98.5">UART3_RTS</text>
<text x="148.1" y="100.3">UART3_CTS</text>
<text x="143.9" y="105.6">UART4_RX_DATA</text>
<text x="144.1" y="103.8">UART4_TX_DATA</text>
<text x="121.8" y="112.7">GPANAIO</text>
<text x="143.9" y="111">UART5_RX_DATA</text>
<text x="144.1" y="109.2">UART5_TX_DATA</text>
<text x="63.1" y="166.1">ADC_VREFH</text>
<text x="63.1" y="162.5">VDDA_ADC_3P3</text>
<text x="171.6" y="162.5">NVCC_GPIO</text>
<text x="190.7" y="162.5">GPIO1_IO00</text>
<text x="190.7" y="164.3">GPIO1_IO01</text>
<text x="190.7" y="166.1">GPIO1_IO02</text>
<text x="190.7" y="167.9">GPIO1_IO03</text>
<text x="190.7" y="169.6">GPIO1_IO04</text>
<text x="190.7" y="171.4">GPIO1_IO05</text>
<text x="190.7" y="173.2">GPIO1_IO06</text>
<text x="190.7" y="175">GPIO1_IO07</text>
<text x="190.7" y="176.7">GPIO1_IO08</text>
<text x="190.7" y="178.5">GPIO1_IO09</text>
</g>
<g font-size="1.6" fill="#f00">
<text x="80.4" y="46.6">[9]</text>
<text x="87.7" y="46.6">ONOFF</text>
<text x="71.3" y="51.9">[8,9]</text>
<text x="71.3" y="53.7">[8,9]</text>
<text x="80" y="51.9">BOOT_MODE0</text>
<text x="80" y="53.7">BOOT_MODE1</text>
<text x="80.4" y="48.4">[9]</text>
<text x="87.7" y="48.4">POR_B</text>
<text x="176.4" y="52.8">JTAG_TDI</text>
<text x="176.4" y="51">JTAG_TMS</text>
<text x="176.4" y="49.2">JTAG_TCK</text>
<text x="219" y="49.2">JTAG_TCK</text>
<text x="219" y="51">JTAG_TMS</text>
<text x="219" y="52.8">JTAG_TDI</text>
<text x="72.7" y="59.1">[9]</text>
<text x="80" y="59.1">SNVS_TAMPER0</text>
<text x="176.4" y="58.1">JTAG_MOD</text>
<text x="176.4" y="56.3">JTAG_nTRST</text>
<text x="176.4" y="54.6">JTAG_TDO</text>
<text x="219" y="58.1">JTAG_MOD</text>
<text x="219" y="54.6">JTAG_TDO</text>
<text x="219" y="56.3">JTAG_nTRST</text>
<text x="72.7" y="60.8">[9]</text>
<text x="72.7" y="64.4">[9]</text>
<text x="72.7" y="62.6">[9]</text>
<text x="80" y="60.8">SNVS_TAMPER1</text>
<text x="80" y="64.4">SNVS_TAMPER3</text>
<text x="80" y="62.6">SNVS_TAMPER2</text>
<text x="72.7" y="67.9">[9]</text>
<text x="72.7" y="66.2">[9]</text>
<text x="72.7" y="71.5">[9]</text>
<text x="72.7" y="69.7">[9]</text>
<text x="80" y="67.9">SNVS_TAMPER5</text>
<text x="80" y="66.2">SNVS_TAMPER4</text>
<text x="80" y="71.5">SNVS_TAMPER7</text>
<text x="80" y="69.7">SNVS_TAMPER6</text>
<text x="37.7" y="72.3">SNVS_TAMPER3</text>
<text x="72.7" y="73.3">[9]</text>
<text x="72.7" y="75.1">[9]</text>
<text x="80" y="73.3">SNVS_TAMPER8</text>
<text x="80" y="75.1">SNVS_TAMPER9</text>
<text x="71.3" y="82.2">[3,9]</text>
<text x="71.3" y="80.4">[3,9]</text>
<text x="80" y="82.2">PMIC_ON_REQ</text>
<text x="80" y="80.4">PMIC_STBY_REQ</text>
<text x="105.2" y="88.6">XTALI</text>
<text x="105.2" y="90.3">XTALO</text>
<text x="105.2" y="99">RTC_XTALO</text>
<text x="105.2" y="97.2">RTC_XTALI</text>
<text x="208.4" y="161.2">GPIO_0</text>
<text x="208.4" y="163">GPIO_1</text>
<text x="208.4" y="164.8">GPIO_2</text>
<text x="208.4" y="166.6">GPIO_3</text>
<text x="220.5" y="164">GPIO_1</text>
<text x="220.5" y="162.2">GPIO_0</text>
<text x="220.5" y="167.5">GPIO_3</text>
<text x="220.5" y="165.7">GPIO_2</text>
<text x="231.7" y="164">[9]</text>
<text x="231.7" y="162.2">[9]</text>
<text x="231.7" y="167.5">[9]</text>
<text x="231.7" y="165.7">[9]</text>
<text x="208.4" y="168.4">GPIO_4</text>
<text x="208.4" y="170.1">GPIO_5</text>
<text x="208.4" y="171.9">GPIO_6</text>
<text x="208.4" y="173.7">GPIO_7</text>
<text x="220.5" y="171.1">GPIO_5</text>
<text x="220.5" y="169.3">GPIO_4</text>
<text x="220.5" y="172.8">GPIO_6</text>
<text x="231.7" y="171.1">[3,9]</text>
<text x="231.7" y="169.3">[9]</text>
<text x="231.7" y="172.8">[9]</text>
<text x="208.4" y="175.5">GPIO_8</text>
<text x="208.4" y="177.2">GPIO_9</text>
<text x="220.5" y="176.4">GPIO_8</text>
<text x="220.5" y="174.6">GPIO_7</text>
<text x="220.5" y="178.2">GPIO_9</text>
<text x="231.7" y="176.4">[9]</text>
<text x="231.7" y="174.6">[9]</text>
<text x="231.7" y="178.2">[9]</text>
</g>
<g font-size="1.6" fill="#00f">
<text x="231.2" y="51.9">SAI2_MCLK</text>
<text x="231.2" y="53.7">SAI2_BCLK</text>
<text x="231.2" y="50.2">SAI2_RXD</text>
<text x="244.3" y="50.2">[9]</text>
<text x="245.2" y="53.7">[9]</text>
<text x="245.4" y="51.9">[9]</text>
<text x="140" y="58.7" transform="rotate(90 140 58.7)">VDD_SNVS_IN</text>
<text x="145.4" y="59.7" transform="rotate(-90 145.4 59.7)">NVCC_GPIO</text>
<text x="231.2" y="59.1">SPDIF_TX</text>
<text x="231.2" y="57.3">SAI2_TXD</text>
<text x="231.2" y="55.5">SAI2_SYNC</text>
<text x="243.9" y="57.3">[9]</text>
<text x="244.2" y="59.1">[9]</text>
<text x="245.7" y="55.5">[9]</text>
<text x="177.8" y="64.4">CLK1_N</text>
<text x="189.4" y="64.4">[9]</text>
<text x="145.4" y="71.7" transform="rotate(-90 145.4 71.7)">VDDHIGH_CAP</text>
<text x="177.8" y="66.2">CLK1_P</text>
<text x="189.2" y="66.2">[9]</text>
<text x="177.8" y="76.8">UART1_TXD</text>
<text x="192.4" y="76.8">[9]</text>
<text x="177.8" y="82.2">UART1_CTS</text>
<text x="177.8" y="80.4">UART1_RTS</text>
<text x="177.8" y="78.6">UART1_RXD</text>
<text x="192.6" y="82.2">[9]</text>
<text x="192.6" y="80.4">[9]</text>
<text x="192.8" y="78.6">[9]</text>
<text x="128.1" y="85.4" transform="rotate(90 128.1 85.4)">NVCC_PLL</text>
<text x="177.8" y="89.3">UART2_RTS</text>
<text x="177.8" y="85.7">UART2_TXD</text>
<text x="177.8" y="87.5">UART2_RXD</text>
<text x="192.4" y="85.7">[9]</text>
<text x="192.6" y="89.3">[9]</text>
<text x="192.8" y="87.5">[9]</text>
<text x="133.4" y="94.2" transform="rotate(90 133.4 94.2)">VDD_SNVS_CAP</text>
<text x="143.6" y="94.6" transform="rotate(-90 143.6 94.6)">NVCC_UART</text>
<text x="177.8" y="91.1">UART2_CTS</text>
<text x="177.8" y="94.6">UART3_TXD</text>
<text x="192.4" y="94.6">[9]</text>
<text x="192.6" y="91.1">[9]</text>
<text x="177.8" y="96.4">UART3_RXD</text>
<text x="177.8" y="98.2">UART3_RTS</text>
<text x="177.8" y="99.9">UART3_CTS</text>
<text x="192.6" y="98.2">[9]</text>
<text x="192.6" y="99.9">[9]</text>
<text x="192.8" y="96.4">[9]</text>
<text x="177.8" y="105.3">UART4_RXD</text>
<text x="177.8" y="103.5">UART4_TXD</text>
<text x="192.4" y="103.5">[9]</text>
<text x="192.8" y="105.3">[9]</text>
<text x="177.8" y="110.6">UART5_RXD</text>
<text x="177.8" y="108.8">UART5_TXD</text>
<text x="192.4" y="108.8">[9]</text>
<text x="192.8" y="110.6">[9]</text>
<text x="132.9" y="116.3" transform="rotate(-90 132.9 116.3)">VDDHIGH_IN</text>
<text x="186.3" y="173.9" transform="rotate(-90 186.3 173.9)">NVCC_GPIO</text>
</g>
<g font-size="1.2" fill="#ff8000">
<text x="105.2" y="45.6">内部上拉(100K)</text>
<text x="105.2" y="47.4">内部上拉(100K)</text>
<text x="165.4" y="49.4">内部上拉(47K)</text>
<text x="165.4" y="51.1">内部上拉(47K)</text>
<text x="165.4" y="52.9">内部上拉(47K)</text>
<text x="165.4" y="56.5">内部上拉(47K)</text>
<text x="165.4" y="54.7">内部上拉(100K)</text>
<text x="165.4" y="58.3">内部上拉(100K)</text>
<text x="104.7" y="81.4">内部上拉(100K)</text>
</g>
<g font-size="1.2" fill="#8000ff">
<text x="105.1" y="52.7">内部下拉(100K)</text>
<text x="105.1" y="51">内部下拉(100K)</text>
<text x="104.9" y="54.7">内部下拉(100K)</text>
<text x="104.7" y="79.4">内部下拉(100K)</text>
</g>
<g font-size=".8" fill="#00f">
<text x="66.3" y="100.9">GND2</text>
<text x="63.5" y="104.3">GND1</text>
</g>
</svg>
